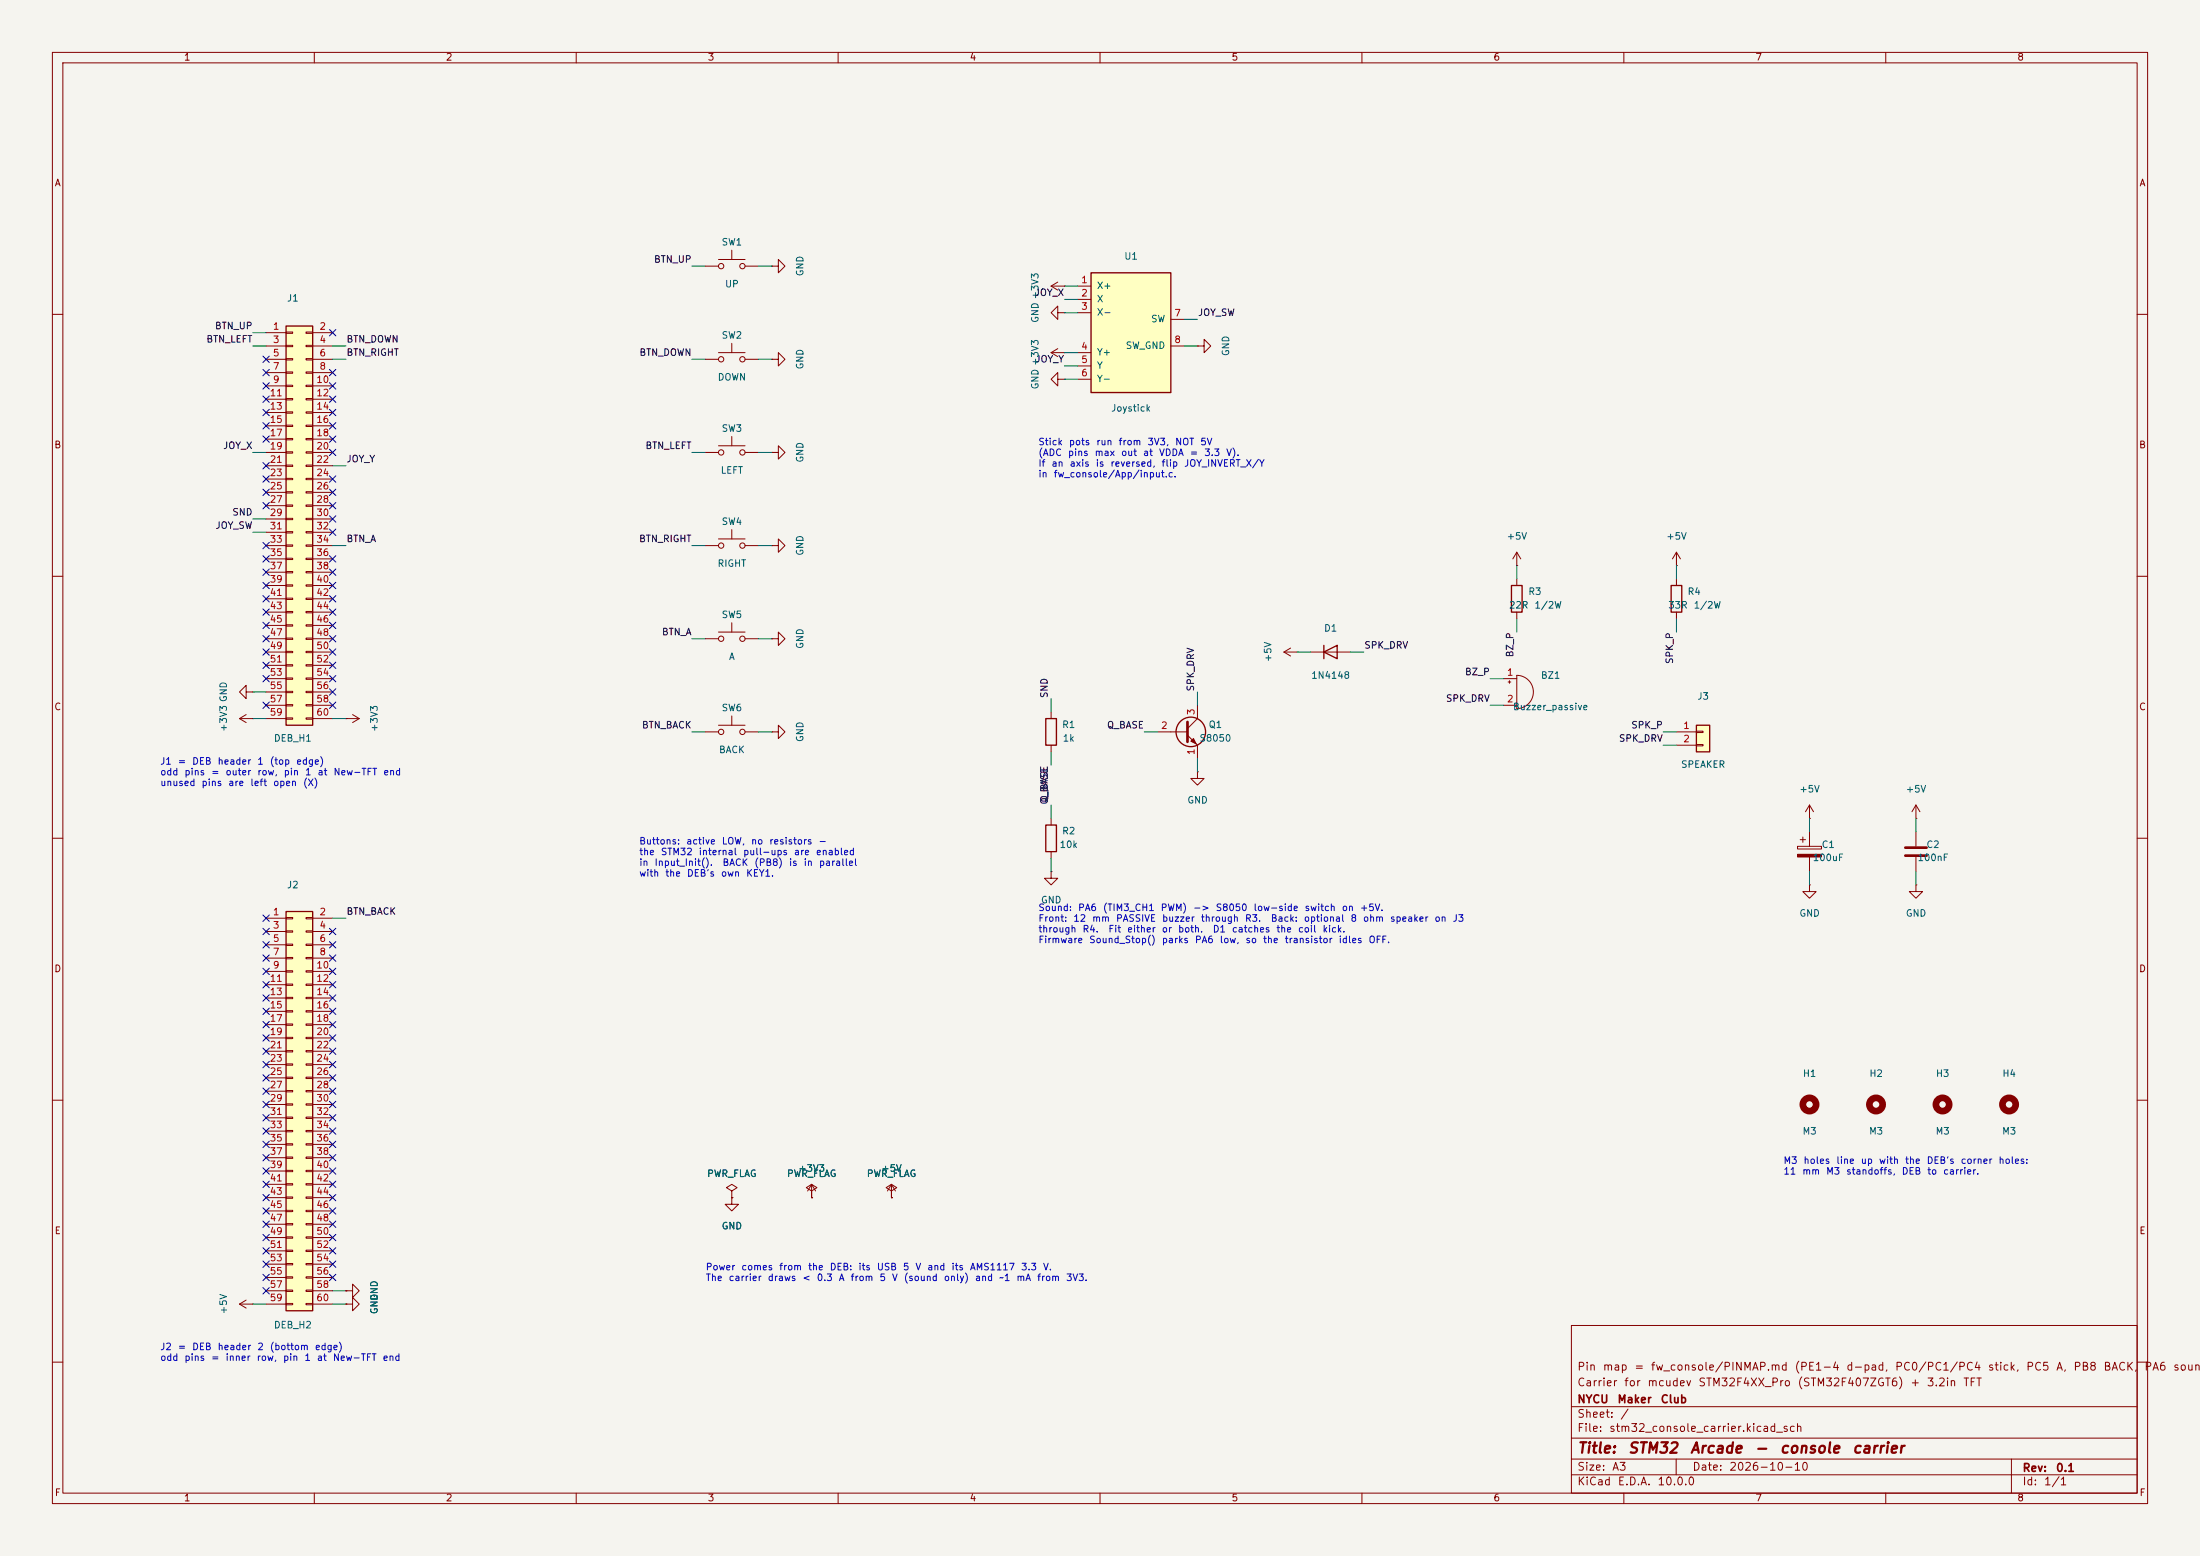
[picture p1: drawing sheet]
<svg xmlns="http://www.w3.org/2000/svg" width="420mm" height="297mm" viewBox="0 0 420 297" stroke-linecap="round" stroke-linejoin="round" font-family="sans-serif">
<path d="M0 0h420v297h-420z" fill="#f5f4ef" stroke="#f5f4ef" stroke-width=".19"/>
<g fill="none" stroke="#840000" stroke-width=".19">
<path d="M10 10h400v277h-400zM12 12h396v273h-396zM60 10v2M110 10v2M160 10v2M210 10v2M260 10v2M310 10v2M360 10v2M201.9 59.7v-1.3l-1.2 1.3 1.2 1.3v-1.3h1.3M203.2 59.7h.1M10 60h2"/>
<path d="M200.7 67.3l1.2 .8M200.7 67.3h2.5M201.9 72.4v-1.3l-1.2 1.3 1.2 1.3v-1.3h1.3M201.9 66.5l-1.2 .8M203.2 72.4h.1M203.2 67.3h.1M408 60h2M10 110h2M408 110h2M10 160h2M344.2 159.8v1M345.4 158.8v2.7"/>
<path d="M408 160h2M343.2 161.5h4.5v.6h-4.5zM343.7 160.3h1M345.4 163.6v2.8M10 210h2M408 210h2M300 253h108v32h-108zM10 260h2M300 278.5h108M300 274.5h108M300 268.5h108M320 278.5v3"/>
<path d="M384 278.5v6.5M408 260h2M60 285v2M110 285v2M160 285v2M210 285v2M260 285v2M300 281.5h108M310 285v2M360 285v2"/>
</g>
<path d="M343.2 163.1h4.5v.5h-4.5z" fill="#840000" stroke="#840000" stroke-width=".19"/>
<path d="M323.8 138.4h2.6v5.1h-2.6z" fill="#ffffc2"/>
<path d="M323.8 138.4h2.6v5.1h-2.6z" fill="none" stroke="#840000" stroke-width=".25"/>
<path d="M200.7 54.6l1.2 .8M200.7 54.6h2.5M201.9 53.8l-1.2 .8M203.2 54.6h.1M320 139.7h3.8M323.8 139.6h1.3v.2h-1.3zM320 142.2h3.8M323.8 142.1h1.3v.3h-1.3z" fill="none" stroke="#840000" stroke-width=".19"/>
<path d="M208.3 52.1h15.2v22.8h-15.2z" fill="#ffffc2"/>
<path d="M208.3 52.1h15.2v22.8h-15.2zM288.5 111.8h2.1v5h-2.1zM319 111.8h2.1v5h-2.1z" fill="none" stroke="#840000" stroke-width=".25"/>
<g fill="none" stroke="#840000" stroke-width=".19">
<path d="M134.6 50.8h2.6M137.2 49.5h5M139.7 47.8v1.7M142.2 50.8h2.6M147.3 50.8h1.3v-1.3l1.3 1.3-1.3 1.3v-1.3M147.3 50.8h.1M205.7 54.6h2.6M205.7 57.2h2.6M205.7 59.7h2.6M205.7 67.3h2.6M205.7 69.9h2.6M205.7 72.4h2.6"/>
<path d="M223.5 61h2.6M223.5 66h2.6M134.6 104.1h2.6M137.2 102.9h5M139.7 101.1v1.8M139.7 118.9v1.8M142.2 104.1h2.6M147.3 104.1h1.3v-1.2l1.3 1.2-1.3 1.3v-1.3M147.3 104.1h.1M289.6 108h.1M289.6 105.4l-.8 1.3M289.6 105.4l.7 1.3"/>
<path d="M289.6 105.4v2.6M289.6 110.5v1.3M289.6 116.8v1.3M320 108h.1M320 105.4v2.6M320 110.5v1.3M320 116.8v1.3M320 105.4l-.7 1.3M320 105.4l.8 1.3M134.6 139.7h2.6M134.6 121.9h2.6M137.2 138.4h5"/>
<path d="M137.2 120.7h5M139.7 136.7v1.7M142.2 139.7h2.6M142.2 121.9h2.6M147.3 121.9h1.3v-1.2l1.3 1.2-1.3 1.3v-1.3M147.3 121.9h.1M147.3 139.7h1.3v-1.3l1.3 1.3-1.3 1.3v-1.3M147.3 139.7h.1M287 129.5h2.6M287 134.6h2.6M287.9 130.2h.5M288.2 129.9v.5"/>
<path d="M289.6 128.9a3.2 3.2 0 0 1 3.1 3.2 3.2 3.2 0 0 1-3.1 3.2zM139.7 228.6v1.3h1.3l-1.3 1.2-1.3-1.2h1.3M139.7 228.6h.1M139.7 227.3l1-.6-1-.6-1 .6 1 .6v1.3M154.9 228.6h.1M154.9 226.1l-.7 1.2M154.9 226.1l.8 1.2M154.9 226.1v2.5M170.2 228.6h.1M170.2 227.3l1-.6-1-.6-1 .6 1 .6v1.3M170.2 226.1l-.8 1.2M170.2 226.1l.7 1.2"/>
<path d="M170.2 226.1v2.5M66 246.4h1.3v-1.3l1.3 1.3-1.3 1.2v-1.2M66 246.4h.1"/>
<circle cx="137.7" cy="50.8" r=".51"/>
<circle cx="141.7" cy="50.8" r=".51"/>
<circle cx="137.7" cy="104.1" r=".51"/>
<circle cx="141.7" cy="104.1" r=".51"/>
<circle cx="137.7" cy="121.9" r=".51"/>
<circle cx="137.7" cy="139.7" r=".51"/>
<circle cx="141.7" cy="121.9" r=".51"/>
<circle cx="141.7" cy="139.7" r=".51"/>
</g>
<g fill="none" stroke="#840000" stroke-width="1.3">
<circle cx="345.4" cy="210.8" r="1.27"/>
<circle cx="358.1" cy="210.8" r="1.27"/>
<circle cx="370.8" cy="210.8" r="1.27"/>
<circle cx="383.5" cy="210.8" r="1.27"/>
</g>
<path d="M54.6 174h5.1v76.2h-5.1z" fill="#ffffc2"/>
<g fill="none" stroke="#840000" stroke-width=".25">
<path d="M199.6 137.2h2.1v5h-2.1zM199.6 157.5h2.1v5.1h-2.1zM54.6 174h5.1v76.2h-5.1z"/>
<circle cx="227.3" cy="139.7" r="2.82"/>
</g>
<g fill="none" stroke="#840000" stroke-width=".19">
<path d="M134.6 68.6h2.6M137.2 67.3h5M139.7 65.5v1.8M142.2 68.6h2.6M147.3 68.6h1.3v-1.3l1.3 1.3-1.3 1.3v-1.3M147.3 68.6h.1M134.6 86.4h2.6M137.2 85.1h5M139.7 83.3v1.8M142.2 86.4h2.6M147.3 86.4h1.3v-1.3l1.3 1.3-1.3 1.2v-1.2M147.3 86.4h.1"/>
<path d="M47 132.1v-1.3l-1.3 1.3 1.3 1.3v-1.3h1.3M48.3 132.1h.1M200.7 135.9v1.3M221 139.7h5.7M228.6 134.6v2.6l-1.9 1.9M245.1 124.5l1.3 .7M245.1 124.5h2.5M246.4 123.7l-1.3 .8M247.6 124.5h.1M200.7 142.2v1.3M200.7 156.2v1.3M226.7 140.3l1.9 1.9v2.6"/>
<path d="M228.6 147.3v1.3h1.3l-1.3 1.3-1.3-1.3h1.3M228.6 147.3h.1M50.8 175.3h3.8M50.8 177.8h3.8M54.6 175.1h1.3v.3h-1.3zM54.6 177.7h1.3v.2h-1.3zM58.4 175.1h1.3v.3h-1.3zM58.4 177.7h1.3v.2h-1.3zM59.7 175.3h3.8M59.7 177.8h3.8M200.7 166.4v1.2h1.2l-1.2 1.3-1.3-1.3h1.3M200.7 166.4h.1"/>
<path d="M200.7 162.6v1.2M345.4 168.9v1.3h1.3l-1.3 1.3-1.2-1.3h1.2M345.4 168.9h.1M50.8 180.3h3.8M50.8 182.9h3.8M50.8 185.4h3.8M50.8 188h3.8M50.8 190.5h3.8M50.8 193h3.8M50.8 195.6h3.8M50.8 198.1h3.8M54.6 180.2h1.3v.3h-1.3z"/>
<path d="M54.6 182.8h1.3v.2h-1.3zM54.6 185.3h1.3v.2h-1.3zM54.6 187.8h1.3v.3h-1.3zM54.6 190.4h1.3v.2h-1.3zM54.6 192.9h1.3v.3h-1.3zM54.6 195.5h1.3v.2h-1.3zM54.6 198h1.3v.2h-1.3zM58.4 180.2h1.3v.3h-1.3zM58.4 182.8h1.3v.2h-1.3zM58.4 185.3h1.3v.2h-1.3zM58.4 187.8h1.3v.3h-1.3zM58.4 190.4h1.3v.2h-1.3z"/>
<path d="M58.4 192.9h1.3v.3h-1.3zM58.4 195.5h1.3v.2h-1.3zM58.4 198h1.3v.2h-1.3zM59.7 180.3h3.8M59.7 182.9h3.8M59.7 185.4h3.8M59.7 188h3.8M59.7 190.5h3.8M59.7 193h3.8M59.7 195.6h3.8M59.7 198.1h3.8M50.8 200.7h3.8"/>
<path d="M50.8 203.2h3.8M50.8 205.7h3.8M50.8 208.3h3.8M50.8 210.8h3.8M50.8 213.4h3.8M50.8 215.9h3.8M50.8 218.4h3.8M54.6 200.5h1.3v.3h-1.3zM54.6 203.1h1.3v.2h-1.3zM54.6 205.6h1.3v.3h-1.3zM54.6 208.2h1.3v.2h-1.3zM54.6 210.7h1.3v.2h-1.3z"/>
<path d="M54.6 213.2h1.3v.3h-1.3zM54.6 215.8h1.3v.2h-1.3zM54.6 218.3h1.3v.3h-1.3zM58.4 200.5h1.3v.3h-1.3zM58.4 203.1h1.3v.2h-1.3zM58.4 205.6h1.3v.3h-1.3zM58.4 208.2h1.3v.2h-1.3zM58.4 210.7h1.3v.2h-1.3zM58.4 213.2h1.3v.3h-1.3zM58.4 215.8h1.3v.2h-1.3zM58.4 218.3h1.3v.3h-1.3zM59.7 200.7h3.8"/>
<path d="M59.7 203.2h3.8M59.7 205.7h3.8M59.7 208.3h3.8M59.7 210.8h3.8M59.7 213.4h3.8M59.7 215.9h3.8M59.7 218.4h3.8M50.8 221h3.8M50.8 223.5h3.8M50.8 226.1h3.8M50.8 228.6h3.8M50.8 231.1h3.8"/>
<path d="M50.8 233.7h3.8M50.8 236.2h3.8M50.8 238.8h3.8M54.6 220.9h1.3v.2h-1.3zM54.6 223.4h1.3v.2h-1.3zM54.6 225.9h1.3v.3h-1.3zM54.6 228.5h1.3v.2h-1.3zM54.6 231h1.3v.3h-1.3zM54.6 233.6h1.3v.2h-1.3zM54.6 236.1h1.3v.2h-1.3zM54.6 238.6h1.3v.3h-1.3zM58.4 220.9h1.3v.2h-1.3z"/>
<path d="M58.4 223.4h1.3v.2h-1.3zM58.4 225.9h1.3v.3h-1.3zM58.4 228.5h1.3v.2h-1.3zM58.4 231h1.3v.3h-1.3zM58.4 233.6h1.3v.2h-1.3zM58.4 236.1h1.3v.2h-1.3zM58.4 238.6h1.3v.3h-1.3zM59.7 221h3.8M59.7 223.5h3.8M59.7 226.1h3.8M59.7 228.6h3.8M59.7 231.1h3.8"/>
<path d="M59.7 233.7h3.8M59.7 236.2h3.8M59.7 238.8h3.8M154.9 227.3l1.1-.6-1.1-.6-1 .6 1 .6v1.3M154.9 228.6h.1M45.7 248.9h2.6M45.7 248.9l1.3 .8M47 248.2l-1.3 .7M48.3 248.9h.1M50.8 241.3h3.8M50.8 243.8h3.8M50.8 246.4h3.8"/>
<path d="M50.8 248.9h3.8M54.6 241.2h1.3v.2h-1.3zM54.6 243.7h1.3v.3h-1.3zM54.6 246.3h1.3v.2h-1.3zM54.6 248.8h1.3v.2h-1.3zM58.4 241.2h1.3v.2h-1.3zM58.4 243.7h1.3v.3h-1.3zM58.4 246.3h1.3v.2h-1.3zM58.4 248.8h1.3v.2h-1.3zM59.7 241.3h3.8M59.7 243.8h3.8M59.7 246.4h3.8"/>
<path d="M59.7 248.9h3.8M66 248.9h1.3v-1.3l1.3 1.3-1.3 1.3v-1.3M66 248.9h.1"/>
<circle cx="137.7" cy="68.6" r=".51"/>
<circle cx="141.7" cy="68.6" r=".51"/>
<circle cx="137.7" cy="86.4" r=".51"/>
<circle cx="141.7" cy="86.4" r=".51"/>
</g>
<path d="M226.7 137.8v3.8" fill="none" stroke="#840000" stroke-width=".51"/>
<path d="M227.3 141.5l.5-.5 .5 1z" fill="#840000" stroke="#840000" stroke-width=".19"/>
<path d="M54.6 62.2h5.1v76.2h-5.1z" fill="#ffffc2"/>
<path d="M54.6 62.2h5.1v76.2h-5.1zM252.7 124.5l2.6-1.3v2.5zM252.7 123.2v2.5" fill="none" stroke="#840000" stroke-width=".25"/>
<g fill="none" stroke="#840000" stroke-width=".19">
<path d="M50.8 63.5h3.8M50.8 66h3.8M50.8 68.6h3.8M50.8 71.1h3.8M50.8 73.7h3.8M50.8 76.2h3.8M50.8 78.7h3.8M54.6 63.4h1.3v.2h-1.3zM54.6 65.9h1.3v.3h-1.3zM54.6 68.5h1.3v.2h-1.3zM54.6 71h1.3v.2h-1.3zM54.6 73.5h1.3v.3h-1.3z"/>
<path d="M54.6 76.1h1.3v.2h-1.3zM54.6 78.6h1.3v.3h-1.3zM58.4 63.4h1.3v.2h-1.3zM58.4 65.9h1.3v.3h-1.3zM58.4 68.5h1.3v.2h-1.3zM58.4 71h1.3v.2h-1.3zM58.4 73.5h1.3v.3h-1.3zM58.4 76.1h1.3v.2h-1.3zM58.4 78.6h1.3v.3h-1.3zM59.7 63.5h3.8M59.7 66h3.8M59.7 68.6h3.8"/>
<path d="M59.7 71.1h3.8M59.7 73.7h3.8M59.7 76.2h3.8M59.7 78.7h3.8M228.6 66h1.3v-1.2l1.2 1.2-1.2 1.3v-1.3M228.6 66h.1M50.8 81.3h3.8M50.8 83.8h3.8M50.8 86.4h3.8M50.8 88.9h3.8M50.8 91.4h3.8M50.8 94h3.8"/>
<path d="M50.8 96.5h3.8M50.8 99.1h3.8M54.6 81.2h1.3v.2h-1.3zM54.6 83.7h1.3v.2h-1.3zM54.6 86.2h1.3v.3h-1.3zM54.6 88.8h1.3v.2h-1.3zM54.6 91.3h1.3v.3h-1.3zM54.6 93.9h1.3v.2h-1.3zM54.6 96.4h1.3v.2h-1.3zM54.6 98.9h1.3v.3h-1.3zM58.4 81.2h1.3v.2h-1.3zM58.4 83.7h1.3v.2h-1.3z"/>
<path d="M58.4 86.2h1.3v.3h-1.3zM58.4 88.8h1.3v.2h-1.3zM58.4 91.3h1.3v.3h-1.3zM58.4 93.9h1.3v.2h-1.3zM58.4 96.4h1.3v.2h-1.3zM58.4 98.9h1.3v.3h-1.3zM59.7 81.3h3.8M59.7 83.8h3.8M59.7 86.4h3.8M59.7 88.9h3.8M59.7 91.4h3.8M59.7 94h3.8"/>
<path d="M59.7 96.5h3.8M59.7 99.1h3.8M50.8 101.6h3.8M50.8 104.1h3.8M50.8 106.7h3.8M50.8 109.2h3.8M50.8 111.8h3.8M50.8 114.3h3.8M50.8 116.8h3.8M50.8 119.4h3.8M54.6 101.5h1.3v.2h-1.3zM54.6 104h1.3v.3h-1.3z"/>
<path d="M54.6 106.6h1.3v.2h-1.3zM54.6 109.1h1.3v.2h-1.3zM54.6 111.6h1.3v.3h-1.3zM54.6 114.2h1.3v.2h-1.3zM54.6 116.7h1.3v.3h-1.3zM54.6 119.3h1.3v.2h-1.3zM58.4 101.5h1.3v.2h-1.3zM58.4 104h1.3v.3h-1.3zM58.4 106.6h1.3v.2h-1.3zM58.4 109.1h1.3v.2h-1.3zM58.4 111.6h1.3v.3h-1.3zM58.4 114.2h1.3v.2h-1.3z"/>
<path d="M58.4 116.7h1.3v.3h-1.3zM58.4 119.3h1.3v.2h-1.3zM59.7 101.6h3.8M59.7 104.1h3.8M59.7 106.7h3.8M59.7 109.2h3.8M59.7 111.8h3.8M59.7 114.3h3.8M59.7 116.8h3.8M59.7 119.4h3.8M45.7 137.2h2.6M45.7 137.2l1.3 .7"/>
<path d="M47 136.4l-1.3 .8M48.3 137.2h.1M50.8 121.9h3.8M50.8 124.5h3.8M50.8 127h3.8M50.8 129.5h3.8M50.8 132.1h3.8M50.8 134.6h3.8M50.8 137.2h3.8M54.6 121.8h1.3v.2h-1.3zM54.6 124.3h1.3v.3h-1.3zM54.6 126.9h1.3v.2h-1.3z"/>
<path d="M54.6 129.4h1.3v.3h-1.3zM54.6 132h1.3v.2h-1.3zM54.6 134.5h1.3v.2h-1.3zM54.6 137h1.3v.3h-1.3zM58.4 121.8h1.3v.2h-1.3zM58.4 124.3h1.3v.3h-1.3zM58.4 126.9h1.3v.2h-1.3zM58.4 129.4h1.3v.3h-1.3zM58.4 132h1.3v.2h-1.3zM58.4 134.5h1.3v.2h-1.3zM58.4 137h1.3v.3h-1.3zM59.7 121.9h3.8"/>
<path d="M59.7 124.5h3.8M59.7 127h3.8M59.7 129.5h3.8M59.7 132.1h3.8M59.7 134.6h3.8M59.7 137.2h3.8M66 137.2h.1M66 137.2h2.6M67.3 136.4l1.3 .8M68.6 137.2l-1.3 .7M250.2 124.5h7.6M345.4 156.2h.1"/>
<path d="M345.4 153.7l-.7 1.2M345.4 153.7l.8 1.2M345.4 153.7v2.5M365.8 156.2h.1M365.8 153.7l-.8 1.2M365.8 153.7l.7 1.2M365.8 153.7v2.5M365.8 158.8v2.7M365.8 168.9v1.3h1.2l-1.2 1.3-1.3-1.3h1.3M365.8 168.9h.1M365.8 163.6v2.8M139.7 228.6h.1"/>
<path d="M154.9 228.6h.1M170.2 228.6h.1M66 246.4h.1M66 248.9h.1"/>
</g>
<path d="M363.7 161.8h4.1M363.7 163.3h4.1" fill="none" stroke="#840000" stroke-width=".51"/>
<g fill="none" stroke="#009600" stroke-width=".19">
<path d="M132.1 50.8h2.5M144.8 50.8h2.5M203.2 57.2h2.5M203.2 59.7h2.5M203.2 54.6h2.5M48.3 66h2.5M48.3 63.5h2.5M63.5 68.6h2.5M63.5 66h2.5M132.1 68.6h2.5M144.8 68.6h2.5M203.2 72.4h2.5"/>
<path d="M203.2 67.3h2.5M203.2 69.9h2.5M226.1 61h2.5M226.1 66h2.5M48.3 86.4h2.5M48.3 99.1h2.5M63.5 88.9h2.5M132.1 86.4h2.5M144.8 86.4h2.5M48.3 101.6h2.5M63.5 104.1h2.5M132.1 104.1h2.5"/>
<path d="M144.8 104.1h2.5M289.6 108v2.5M289.6 118.1v2.6M320 108v2.5M320 118.1v2.6M48.3 132.1h2.5M48.3 137.2h2.5M63.5 137.2h2.5M132.1 139.7h2.5M132.1 121.9h2.5M144.8 139.7h2.5M144.8 121.9h2.5"/>
<path d="M200.7 133.4v2.5M218.4 139.7h2.6M228.6 132.1v2.5M247.6 124.5h2.6M257.8 124.5h2.5M284.5 129.5h2.5M284.5 134.6h2.5M317.5 139.7h2.5M200.7 143.5v2.6M200.7 153.7v2.5M228.6 144.8v2.5M317.5 142.2h2.5"/>
<path d="M345.4 156.2v2.6M365.8 156.2v2.6M63.5 175.3h2.5M200.7 163.8v2.6M345.4 166.4v2.5M365.8 166.4v2.5M48.3 248.9h2.5M63.5 248.9h2.5M63.5 246.4h2.5"/>
</g>
<g fill="none" stroke="#000084" stroke-width=".19">
<path d="M50.2 78.1l1.2 1.2M50.2 70.5l1.2 1.2M50.2 73.1l1.2 1.2M50.2 75.6l1.2 1.2M50.2 68l1.2 1.2M51.4 78.1l-1.2 1.2M51.4 70.5l-1.2 1.2M51.4 73.1l-1.2 1.2M51.4 75.6l-1.2 1.2M51.4 68l-1.2 1.2M62.9 62.9l1.2 1.2M62.9 73.1l1.2 1.2"/>
<path d="M62.9 75.6l1.2 1.2M62.9 78.1l1.2 1.2M62.9 70.5l1.2 1.2M64.1 75.6l-1.2 1.2M64.1 78.1l-1.2 1.2M64.1 62.9l-1.2 1.2M64.1 73.1l-1.2 1.2M64.1 70.5l-1.2 1.2M50.2 80.7l1.2 1.2M50.2 83.2l1.2 1.2M50.2 88.3l1.2 1.2M50.2 90.8l1.2 1.2"/>
<path d="M50.2 93.4l1.2 1.2M50.2 95.9l1.2 1.2M51.4 80.7l-1.2 1.2M51.4 83.2l-1.2 1.2M51.4 88.3l-1.2 1.2M51.4 90.8l-1.2 1.2M51.4 93.4l-1.2 1.2M51.4 95.9l-1.2 1.2M62.9 95.9l1.2 1.2M62.9 98.5l1.2 1.2M62.9 90.8l1.2 1.2M62.9 83.2l1.2 1.2"/>
<path d="M62.9 93.4l1.2 1.2M62.9 80.7l1.2 1.2M62.9 85.8l1.2 1.2M64.1 80.7l-1.2 1.2M64.1 83.2l-1.2 1.2M64.1 95.9l-1.2 1.2M64.1 98.5l-1.2 1.2M64.1 93.4l-1.2 1.2M64.1 90.8l-1.2 1.2M64.1 85.8l-1.2 1.2M50.2 103.5l1.2 1.2M50.2 106.1l1.2 1.2"/>
<path d="M50.2 108.6l1.2 1.2M50.2 111.2l1.2 1.2M50.2 113.7l1.2 1.2M50.2 116.2l1.2 1.2M50.2 118.8l1.2 1.2M51.4 108.6l-1.2 1.2M51.4 111.2l-1.2 1.2M51.4 113.7l-1.2 1.2M51.4 103.5l-1.2 1.2M51.4 106.1l-1.2 1.2M51.4 118.8l-1.2 1.2M51.4 116.2l-1.2 1.2"/>
<path d="M62.9 106.1l1.2 1.2M62.9 101l1.2 1.2M62.9 108.6l1.2 1.2M62.9 111.2l1.2 1.2M62.9 113.7l1.2 1.2M62.9 116.2l1.2 1.2M62.9 118.8l1.2 1.2M64.1 101l-1.2 1.2M64.1 106.1l-1.2 1.2M64.1 108.6l-1.2 1.2M64.1 111.2l-1.2 1.2M64.1 113.7l-1.2 1.2"/>
<path d="M64.1 116.2l-1.2 1.2M64.1 118.8l-1.2 1.2M50.2 121.3l1.2 1.2M50.2 134l1.2 1.2M50.2 128.9l1.2 1.2M50.2 126.4l1.2 1.2M50.2 123.9l1.2 1.2M51.4 121.3l-1.2 1.2M51.4 126.4l-1.2 1.2M51.4 128.9l-1.2 1.2M51.4 134l-1.2 1.2M51.4 123.9l-1.2 1.2"/>
<path d="M62.9 121.3l1.2 1.2M62.9 123.9l1.2 1.2M62.9 128.9l1.2 1.2M62.9 126.4l1.2 1.2M62.9 131.5l1.2 1.2M62.9 134l1.2 1.2M64.1 121.3l-1.2 1.2M64.1 126.4l-1.2 1.2M64.1 123.9l-1.2 1.2M64.1 134l-1.2 1.2M64.1 131.5l-1.2 1.2M64.1 128.9l-1.2 1.2"/>
<path d="M50.2 179.7l1.2 1.2M50.2 177.2l1.2 1.2M50.2 174.7l1.2 1.2M51.4 179.7l-1.2 1.2M51.4 177.2l-1.2 1.2M51.4 174.7l-1.2 1.2M62.9 179.7l1.2 1.2M62.9 177.2l1.2 1.2M64.1 179.7l-1.2 1.2M64.1 177.2l-1.2 1.2M50.2 197.5l1.2 1.2M50.2 195l1.2 1.2"/>
<path d="M50.2 182.3l1.2 1.2M50.2 189.9l1.2 1.2M50.2 192.4l1.2 1.2M50.2 187.4l1.2 1.2M50.2 184.8l1.2 1.2M51.4 197.5l-1.2 1.2M51.4 195l-1.2 1.2M51.4 182.3l-1.2 1.2M51.4 192.4l-1.2 1.2M51.4 189.9l-1.2 1.2M51.4 187.4l-1.2 1.2M51.4 184.8l-1.2 1.2"/>
<path d="M62.9 195l1.2 1.2M62.9 187.4l1.2 1.2M62.9 197.5l1.2 1.2M62.9 192.4l1.2 1.2M62.9 189.9l1.2 1.2M62.9 184.8l1.2 1.2M62.9 182.3l1.2 1.2M64.1 197.5l-1.2 1.2M64.1 195l-1.2 1.2M64.1 189.9l-1.2 1.2M64.1 187.4l-1.2 1.2M64.1 184.8l-1.2 1.2"/>
<path d="M64.1 182.3l-1.2 1.2M64.1 192.4l-1.2 1.2M50.2 207.7l1.2 1.2M50.2 217.8l1.2 1.2M50.2 215.3l1.2 1.2M50.2 205.1l1.2 1.2M50.2 200.1l1.2 1.2M50.2 212.8l1.2 1.2M50.2 210.2l1.2 1.2M50.2 202.6l1.2 1.2M51.4 217.8l-1.2 1.2M51.4 215.3l-1.2 1.2"/>
<path d="M51.4 212.8l-1.2 1.2M51.4 210.2l-1.2 1.2M51.4 207.7l-1.2 1.2M51.4 205.1l-1.2 1.2M51.4 202.6l-1.2 1.2M51.4 200.1l-1.2 1.2M62.9 217.8l1.2 1.2M62.9 215.3l1.2 1.2M62.9 212.8l1.2 1.2M62.9 210.2l1.2 1.2M62.9 207.7l1.2 1.2M62.9 205.1l1.2 1.2"/>
<path d="M62.9 202.6l1.2 1.2M62.9 200.1l1.2 1.2M64.1 210.2l-1.2 1.2M64.1 207.7l-1.2 1.2M64.1 205.1l-1.2 1.2M64.1 202.6l-1.2 1.2M64.1 217.8l-1.2 1.2M64.1 215.3l-1.2 1.2M64.1 212.8l-1.2 1.2M64.1 200.1l-1.2 1.2M50.2 222.9l1.2 1.2M50.2 220.4l1.2 1.2"/>
<path d="M50.2 230.5l1.2 1.2M50.2 238.2l1.2 1.2M50.2 235.6l1.2 1.2M50.2 233.1l1.2 1.2M50.2 228l1.2 1.2M50.2 225.5l1.2 1.2M51.4 233.1l-1.2 1.2M51.4 222.9l-1.2 1.2M51.4 220.4l-1.2 1.2M51.4 230.5l-1.2 1.2M51.4 228l-1.2 1.2M51.4 238.2l-1.2 1.2"/>
<path d="M51.4 235.6l-1.2 1.2M51.4 225.5l-1.2 1.2M62.9 220.4l1.2 1.2M62.9 235.6l1.2 1.2M62.9 228l1.2 1.2M62.9 225.5l1.2 1.2M62.9 238.2l1.2 1.2M62.9 233.1l1.2 1.2M62.9 230.5l1.2 1.2M62.9 222.9l1.2 1.2M64.1 220.4l-1.2 1.2M64.1 230.5l-1.2 1.2"/>
<path d="M64.1 228l-1.2 1.2M64.1 225.5l-1.2 1.2M64.1 222.9l-1.2 1.2M64.1 238.2l-1.2 1.2M64.1 235.6l-1.2 1.2M64.1 233.1l-1.2 1.2M50.2 243.2l1.2 1.2M50.2 240.7l1.2 1.2M50.2 245.8l1.2 1.2M51.4 243.2l-1.2 1.2M51.4 240.7l-1.2 1.2M51.4 245.8l-1.2 1.2"/>
<path d="M62.9 243.2l1.2 1.2M62.9 240.7l1.2 1.2M64.1 243.2l-1.2 1.2M64.1 240.7l-1.2 1.2"/>
</g>
<g font-size="2" fill="#840000">
<text x="301" y="277.9">Title:</text>
<text x="310.6" y="277.9">STM32</text>
<text x="322.5" y="277.9">Arcade</text>
<text x="334.8" y="277.9">-</text>
<text x="339.6" y="277.9">console</text>
<text x="353.5" y="277.9">carrier</text>
</g>
<g font-size="1.5" fill="#840000">
<text x="301" y="262">Pin</text>
<text x="305.9" y="262">map</text>
<text x="311.9" y="262">=</text>
<text x="315" y="262">fw_console/PINMAP.md</text>
<text x="342.5" y="262">(PE1-4</text>
<text x="352.3" y="262">d-pad,</text>
<text x="361.6" y="262">PC0/PC1/PC4</text>
<text x="379.4" y="262">stick,</text>
<text x="386.7" y="262">PC5</text>
<text x="392.4" y="262">A,</text>
<text x="395.7" y="262">PB8</text>
<text x="401.4" y="262">BACK,</text>
<text x="409.2" y="262">PA6</text>
<text x="414.7" y="262">sound</text>
<text x="301" y="268.2">NYCU</text>
<text x="301" y="265">Carrier</text>
<text x="308.7" y="268.2">Maker</text>
<text x="309.9" y="265">for</text>
<text x="314.4" y="265">mcudev</text>
<text x="316.9" y="268.2">Club</text>
<text x="324.1" y="265">STM32F4XX_Pro</text>
<text x="343" y="265">(STM32F407ZGT6)</text>
<text x="364.6" y="265">+</text>
<text x="367.7" y="265">3.2in</text>
<text x="374.7" y="265">TFT</text>
<text x="301" y="273.7">File:</text>
<text x="301" y="271">Sheet:</text>
<text x="307.1" y="273.7">stm32_console_carrier.kicad_sch</text>
<text x="309.2" y="271">/</text>
<text x="301" y="281.1">Size:</text>
<text x="307.6" y="281.1">A3</text>
<text x="323" y="281.1">Date:</text>
<text x="330" y="281.1">2026-10-10</text>
<text x="386" y="281.3">Rev:</text>
<text x="392.4" y="281.3">0.1</text>
<text x="301" y="283.9">KiCad</text>
<text x="308.7" y="283.9">E.D.A.</text>
<text x="316.3" y="283.9">10.0.0</text>
<text x="386" y="283.9">Id:</text>
<text x="390.1" y="283.9">1/1</text>
</g>
<g font-size="1.3" fill="#840000">
<text x="35" y="11.9">1</text>
<text x="85" y="11.9">2</text>
<text x="135" y="11.9">3</text>
<text x="185" y="11.9">4</text>
<text x="235" y="11.9">5</text>
<text x="285" y="11.9">6</text>
<text x="335" y="11.9">7</text>
<text x="385" y="11.9">8</text>
<text x="10.3" y="35.9">A</text>
<text x="408.3" y="35.9">A</text>
<text x="10.3" y="85.9">B</text>
<text x="408.2" y="85.9">B</text>
<text x="10.3" y="135.9">C</text>
<text x="408.2" y="135.9">C</text>
<text x="10.3" y="185.9">D</text>
<text x="408.2" y="185.9">D</text>
<text x="10.3" y="235.9">E</text>
<text x="408.3" y="235.9">E</text>
<text x="10.3" y="285.9">F</text>
<text x="35" y="286.9">1</text>
<text x="85" y="286.9">2</text>
<text x="135" y="286.9">3</text>
<text x="185" y="286.9">4</text>
<text x="235" y="286.9">5</text>
<text x="285" y="286.9">6</text>
<text x="335" y="286.9">7</text>
<text x="385" y="286.9">8</text>
<text x="408.3" y="285.9">F</text>
</g>
<g font-size="1.3" fill="#006464">
<text x="137.7" y="47.2">SW1</text>
<text x="153.7" y="52.8" transform="rotate(-90 153.7 52.8)">GND</text>
<text x="214.5" y="49.9">U1</text>
<text x="54.7" y="57.9">J1</text>
<text x="138.3" y="55.2">UP</text>
<text x="209.3" y="55.5">X+</text>
<text x="209.3" y="58">X</text>
<text x="137.7" y="64.9">SW2</text>
<text x="198.6" y="61.7" transform="rotate(-90 198.6 61.7)">GND +3V3</text>
<text x="209.3" y="60.6">X-</text>
<text x="219.6" y="61.8">SW</text>
<text x="153.7" y="70.6" transform="rotate(-90 153.7 70.6)">GND</text>
<text x="209.3" y="68.2">Y+</text>
<text x="209.3" y="70.7">Y</text>
<text x="214.8" y="66.9">SW_GND</text>
<text x="235" y="68.1" transform="rotate(-90 235 68.1)">GND</text>
<text x="136.9" y="72.9">DOWN</text>
<text x="198.6" y="74.4" transform="rotate(-90 198.6 74.4)">GND +3V3</text>
<text x="209.3" y="73.3">Y-</text>
<text x="137.7" y="82.7">SW3</text>
<text x="212" y="78.9">Joystick</text>
<text x="153.7" y="88.4" transform="rotate(-90 153.7 88.4)">GND</text>
<text x="137.5" y="90.7">LEFT</text>
<text x="137.7" y="100.5">SW4</text>
<text x="153.7" y="106.2" transform="rotate(-90 153.7 106.2)">GND</text>
<text x="287.5" y="103.3">+5V</text>
<text x="318" y="103.3">+5V</text>
<text x="136.9" y="108.5">RIGHT</text>
<text x="291.7" y="113.9">R3</text>
<text x="322.1" y="113.9">R4</text>
<text x="137.7" y="118.3">SW5</text>
<text x="288" y="116.5">22R</text>
<text x="292.8" y="116.5">1/2W</text>
<text x="318.4" y="116.5">33R</text>
<text x="323.2" y="116.5">1/2W</text>
<text x="153.7" y="124" transform="rotate(-90 153.7 124)">GND</text>
<text x="252.7" y="120.9">D1</text>
<text x="139.1" y="126.3">A</text>
<text x="243" y="126.5" transform="rotate(-90 243 126.5)">+5V</text>
<text x="250.2" y="129.9">1N4148</text>
<text x="294.1" y="129.9">BZ1</text>
<text x="137.7" y="136.1">SW6</text>
<text x="288.7" y="135.9">Buzzer_passive</text>
<text x="323.9" y="133.9">J3</text>
<text x="43.6" y="139.8" transform="rotate(-90 43.6 139.8)">+3V3 GND</text>
<text x="52.2" y="141.9">DEB_H1</text>
<text x="72.4" y="139.8" transform="rotate(-90 72.4 139.8)">+3V3</text>
<text x="153.7" y="141.7" transform="rotate(-90 153.7 141.7)">GND</text>
<text x="202.7" y="139.3">R1</text>
<text x="202.8" y="141.9">1k</text>
<text x="228.9" y="141.9">S8050</text>
<text x="230.6" y="139.3">Q1</text>
<text x="137.1" y="144.1">BACK</text>
<text x="320.8" y="146.9">SPEAKER</text>
<text x="226.6" y="153.7">GND</text>
<text x="343.4" y="151.6">+5V</text>
<text x="363.7" y="151.6">+5V</text>
<text x="202.7" y="159.6">R2</text>
<text x="202.2" y="162.2">10k</text>
<text x="346" y="164.7">100uF</text>
<text x="347.7" y="162.2">C1</text>
<text x="366" y="164.7">100nF</text>
<text x="367.7" y="162.2">C2</text>
<text x="54.7" y="169.9">J2</text>
<text x="198.6" y="172.7">GND</text>
<text x="343.4" y="175.3">GND</text>
<text x="363.7" y="175.3">GND</text>
<text x="344.1" y="205.9">H1</text>
<text x="356.8" y="205.9">H2</text>
<text x="369.5" y="205.9">H3</text>
<text x="382.2" y="205.9">H4</text>
<text x="344" y="216.9">M3</text>
<text x="356.7" y="216.9">M3</text>
<text x="369.4" y="216.9">M3</text>
<text x="382.1" y="216.9">M3</text>
<text x="134.9" y="225">PWR_FLAG</text>
<text x="150.1" y="225">PWR_FLAG</text>
<text x="152.3" y="224">+3V3</text>
<text x="165.4" y="225">PWR_FLAG</text>
<text x="168.1" y="224">+5V</text>
<text x="137.7" y="235">GND</text>
<text x="43.6" y="251" transform="rotate(-90 43.6 251)">+5V</text>
<text x="72.4" y="251" transform="rotate(-90 72.4 251)">GND</text>
<text x="72.4" y="248.4" transform="rotate(-90 72.4 248.4)">GND</text>
<text x="52.2" y="253.9">DEB_H2</text>
</g>
<g font-size="1.3" fill="#0f0f0f">
<text x="124.7" y="50.5">BTN_UP</text>
<text x="197.4" y="56.8">JOY_X</text>
<text x="39.3" y="65.7">BTN_LEFT</text>
<text x="40.9" y="63.2">BTN_UP</text>
<text x="66" y="65.7">BTN_DOWN</text>
<text x="228.6" y="60.6">JOY_SW</text>
<text x="66" y="68.2">BTN_RIGHT</text>
<text x="122" y="68.2">BTN_DOWN</text>
<text x="197.6" y="69.5">JOY_Y</text>
<text x="42.5" y="86">JOY_X</text>
<text x="66" y="88.6">JOY_Y</text>
<text x="123.1" y="86">BTN_LEFT</text>
<text x="41" y="101.3">JOY_SW</text>
<text x="44.2" y="98.7">SND</text>
<text x="66" y="103.8">BTN_A</text>
<text x="121.9" y="103.8">BTN_RIGHT</text>
<text x="126.3" y="121.6">BTN_A</text>
<text x="260.3" y="124.1">SPK_DRV</text>
<text x="289.2" y="125.6" transform="rotate(-90 289.2 125.6)">BZ_P</text>
<text x="279.6" y="129.2">BZ_P</text>
<text x="319.7" y="126.8" transform="rotate(-90 319.7 126.8)">SPK_P</text>
<text x="200.3" y="133.3" transform="rotate(-90 200.3 133.3)">SND</text>
<text x="228.3" y="132.1" transform="rotate(-90 228.3 132.1)">SPK_DRV</text>
<text x="275.9" y="134.3">SPK_DRV</text>
<text x="122.4" y="139.4">BTN_BACK</text>
<text x="211.2" y="139.4">Q_BASE</text>
<text x="309" y="141.9">SPK_DRV</text>
<text x="311.3" y="139.4">SPK_P</text>
<text x="200.3" y="153.3" transform="rotate(-90 200.3 153.3)">Q_BASE</text>
<text x="66" y="174.9">BTN_BACK</text>
</g>
<g font-size="1.3" fill="#a90000">
<text x="206.3" y="54.4">1</text>
<text x="206.3" y="56.9">2</text>
<text x="206.3" y="59.4">3</text>
<text x="52" y="63.2">1</text>
<text x="52" y="65.8">3</text>
<text x="60.9" y="63.2">2</text>
<text x="60.9" y="65.8">4</text>
<text x="224.1" y="60.7">7</text>
<text x="224.1" y="65.8">8</text>
<text x="52" y="68.3">5</text>
<text x="52" y="70.9">7</text>
<text x="60.9" y="68.3">6</text>
<text x="60.9" y="70.9">8</text>
<text x="206.3" y="67.1">4</text>
<text x="206.3" y="69.6">5</text>
<text x="51.4" y="75.9">11</text>
<text x="52" y="73.4">9</text>
<text x="60.3" y="73.4">10</text>
<text x="60.3" y="75.9">12</text>
<text x="206.3" y="72.1">6</text>
<text x="51.4" y="78.5">13</text>
<text x="51.4" y="81">15</text>
<text x="51.4" y="83.6">17</text>
<text x="60.3" y="78.5">14</text>
<text x="60.3" y="81">16</text>
<text x="60.3" y="83.6">18</text>
<text x="51.4" y="86.1">19</text>
<text x="51.4" y="88.6">21</text>
<text x="60.3" y="86.1">20</text>
<text x="60.3" y="88.6">22</text>
<text x="51.4" y="91.2">23</text>
<text x="51.4" y="93.7">25</text>
<text x="60.3" y="91.2">24</text>
<text x="60.3" y="93.7">26</text>
<text x="51.4" y="96.3">27</text>
<text x="51.4" y="98.8">29</text>
<text x="51.4" y="101.3">31</text>
<text x="60.3" y="96.3">28</text>
<text x="60.3" y="98.8">30</text>
<text x="60.3" y="101.3">32</text>
<text x="51.4" y="103.9">33</text>
<text x="51.4" y="106.4">35</text>
<text x="60.3" y="103.9">34</text>
<text x="60.3" y="106.4">36</text>
<text x="51.4" y="109">37</text>
<text x="51.4" y="111.5">39</text>
<text x="60.3" y="109">38</text>
<text x="60.3" y="111.5">40</text>
<text x="51.4" y="114">41</text>
<text x="51.4" y="116.6">43</text>
<text x="51.4" y="119.1">45</text>
<text x="60.3" y="114">42</text>
<text x="60.3" y="116.6">44</text>
<text x="60.3" y="119.1">46</text>
<text x="51.4" y="121.7">47</text>
<text x="51.4" y="124.2">49</text>
<text x="60.3" y="121.7">48</text>
<text x="60.3" y="124.2">50</text>
<text x="51.4" y="126.7">51</text>
<text x="51.4" y="129.3">53</text>
<text x="51.4" y="131.8">55</text>
<text x="60.3" y="126.7">52</text>
<text x="60.3" y="129.3">54</text>
<text x="60.3" y="131.8">56</text>
<text x="287.6" y="129.3">1</text>
<text x="51.4" y="134.4">57</text>
<text x="51.4" y="136.9">59</text>
<text x="60.3" y="134.4">58</text>
<text x="60.3" y="136.9">60</text>
<text x="228.3" y="136.6" transform="rotate(-90 228.3 136.6)">3</text>
<text x="287.6" y="134.4">2</text>
<text x="221.5" y="139.4">2</text>
<text x="321.2" y="139.4">1</text>
<text x="321.2" y="142">2</text>
<text x="228.3" y="144.2" transform="rotate(-90 228.3 144.2)">1</text>
<text x="52" y="175">1</text>
<text x="52" y="177.5">3</text>
<text x="60.9" y="175">2</text>
<text x="60.9" y="177.5">4</text>
<text x="52" y="180.1">5</text>
<text x="52" y="182.6">7</text>
<text x="52" y="185.2">9</text>
<text x="60.3" y="185.2">10</text>
<text x="60.9" y="180.1">6</text>
<text x="60.9" y="182.6">8</text>
<text x="51.4" y="187.7">11</text>
<text x="51.4" y="190.2">13</text>
<text x="60.3" y="187.7">12</text>
<text x="60.3" y="190.2">14</text>
<text x="51.4" y="192.8">15</text>
<text x="51.4" y="195.3">17</text>
<text x="51.4" y="197.9">19</text>
<text x="60.3" y="192.8">16</text>
<text x="60.3" y="195.3">18</text>
<text x="60.3" y="197.9">20</text>
<text x="51.4" y="200.4">21</text>
<text x="51.4" y="202.9">23</text>
<text x="60.3" y="200.4">22</text>
<text x="60.3" y="202.9">24</text>
<text x="51.4" y="205.5">25</text>
<text x="51.4" y="208">27</text>
<text x="60.3" y="205.5">26</text>
<text x="60.3" y="208">28</text>
<text x="51.4" y="210.6">29</text>
<text x="51.4" y="213.1">31</text>
<text x="51.4" y="215.6">33</text>
<text x="60.3" y="210.6">30</text>
<text x="60.3" y="213.1">32</text>
<text x="60.3" y="215.6">34</text>
<text x="51.4" y="218.2">35</text>
<text x="51.4" y="220.7">37</text>
<text x="60.3" y="218.2">36</text>
<text x="60.3" y="220.7">38</text>
<text x="51.4" y="223.3">39</text>
<text x="51.4" y="225.8">41</text>
<text x="60.3" y="223.3">40</text>
<text x="60.3" y="225.8">42</text>
<text x="51.4" y="228.3">43</text>
<text x="51.4" y="230.9">45</text>
<text x="51.4" y="233.4">47</text>
<text x="60.3" y="228.3">44</text>
<text x="60.3" y="230.9">46</text>
<text x="60.3" y="233.4">48</text>
<text x="51.4" y="236">49</text>
<text x="51.4" y="238.5">51</text>
<text x="60.3" y="236">50</text>
<text x="60.3" y="238.5">52</text>
<text x="51.4" y="241">53</text>
<text x="51.4" y="243.6">55</text>
<text x="60.3" y="241">54</text>
<text x="60.3" y="243.6">56</text>
<text x="51.4" y="246.1">57</text>
<text x="51.4" y="248.7">59</text>
<text x="60.3" y="246.1">58</text>
<text x="60.3" y="248.7">60</text>
</g>
<g font-size="1.3" fill="#0000c2">
<text x="198.1" y="85.3">Stick</text>
<text x="198.1" y="87.3">(ADC</text>
<text x="198.1" y="89.4">If</text>
<text x="200.6" y="89.4">an</text>
<text x="203.8" y="87.3">pins</text>
<text x="203.9" y="85.3">pots</text>
<text x="204.1" y="89.4">axis</text>
<text x="208.9" y="87.3">max</text>
<text x="209.1" y="89.4">is</text>
<text x="209.2" y="85.3">run</text>
<text x="211.9" y="89.4">reversed,</text>
<text x="213.4" y="85.3">from</text>
<text x="213.9" y="87.3">out</text>
<text x="218.1" y="87.3">at</text>
<text x="219" y="85.3">3V3,</text>
<text x="221.1" y="87.3">VDDA</text>
<text x="221.6" y="89.4">flip</text>
<text x="224.2" y="85.3">NOT</text>
<text x="225.9" y="89.4">JOY_INVERT_X/Y</text>
<text x="227" y="87.3">=</text>
<text x="229" y="85.3">5V</text>
<text x="229.8" y="87.3">3.3</text>
<text x="234" y="87.3">V).</text>
<text x="198.1" y="91.4">in</text>
<text x="201" y="91.4">fw_console/App/input.c.</text>
<text x="30.5" y="146.3">J1</text>
<text x="30.5" y="148.3">odd</text>
<text x="33.8" y="146.3">=</text>
<text x="35.1" y="148.3">pins</text>
<text x="36.6" y="146.3">DEB</text>
<text x="40.2" y="148.3">=</text>
<text x="41.4" y="146.3">header</text>
<text x="42.9" y="148.3">outer</text>
<text x="49" y="148.3">row,</text>
<text x="49" y="146.3">1</text>
<text x="51.4" y="146.3">(top</text>
<text x="54.1" y="148.3">pin</text>
<text x="56.4" y="146.3">edge)</text>
<text x="58.1" y="148.3">1</text>
<text x="60.5" y="148.3">at</text>
<text x="63.6" y="148.3">New-TFT</text>
<text x="73.1" y="148.3">end</text>
<text x="30.5" y="150.3">unused</text>
<text x="38.4" y="150.3">pins</text>
<text x="43.5" y="150.3">are</text>
<text x="47.7" y="150.3">left</text>
<text x="52" y="150.3">open</text>
<text x="57.7" y="150.3">(X)</text>
<text x="121.9" y="161.5">Buttons:</text>
<text x="130.9" y="161.5">active</text>
<text x="137.7" y="161.5">LOW,</text>
<text x="143.3" y="161.5">no</text>
<text x="146.7" y="161.5">resistors</text>
<text x="156.1" y="161.5">-</text>
<text x="121.9" y="163.5">the</text>
<text x="121.9" y="165.6">in</text>
<text x="121.9" y="167.6">with</text>
<text x="124.8" y="165.6">Input_Init().</text>
<text x="126.1" y="163.5">STM32</text>
<text x="126.9" y="167.6">the</text>
<text x="131" y="167.6">DEB's</text>
<text x="133.3" y="163.5">internal</text>
<text x="137.5" y="167.6">own</text>
<text x="137.8" y="165.6">BACK</text>
<text x="141.8" y="163.5">pull-ups</text>
<text x="142.3" y="167.6">KEY1.</text>
<text x="143.9" y="165.6">(PB8)</text>
<text x="150.5" y="165.6">is</text>
<text x="151.5" y="163.5">are</text>
<text x="153.3" y="165.6">in</text>
<text x="155.7" y="163.5">enabled</text>
<text x="156.2" y="165.6">parallel</text>
<text x="198.1" y="174.2">Sound:</text>
<text x="198.1" y="176.2">Front:</text>
<text x="198.1" y="178.3">through</text>
<text x="204.8" y="176.2">12</text>
<text x="205.7" y="174.2">PA6</text>
<text x="206.5" y="178.3">R4.</text>
<text x="208.4" y="176.2">mm</text>
<text x="210.4" y="174.2">(TIM3_CH1</text>
<text x="211.5" y="178.3">Fit</text>
<text x="212.9" y="176.2">PASSIVE</text>
<text x="215.1" y="178.3">either</text>
<text x="221.5" y="174.2">PWM)</text>
<text x="221.7" y="178.3">or</text>
<text x="221.7" y="176.2">buzzer</text>
<text x="224.8" y="178.3">both.</text>
<text x="227.7" y="174.2">-&gt;</text>
<text x="229.1" y="176.2">through</text>
<text x="231.4" y="178.3">D1</text>
<text x="232" y="174.2">S8050</text>
<text x="235.1" y="178.3">catches</text>
<text x="237.6" y="176.2">R3.</text>
<text x="239.2" y="174.2">low-side</text>
<text x="242.5" y="176.2">Back:</text>
<text x="243.6" y="178.3">the</text>
<text x="247.7" y="178.3">coil</text>
<text x="248.8" y="176.2">optional</text>
<text x="249" y="174.2">switch</text>
<text x="252.4" y="178.3">kick.</text>
<text x="256" y="174.2">on</text>
<text x="257.7" y="176.2">8</text>
<text x="259.5" y="174.2">+5V.</text>
<text x="260.1" y="176.2">ohm</text>
<text x="265.3" y="176.2">speaker</text>
<text x="273.7" y="176.2">on</text>
<text x="277.2" y="176.2">J3</text>
<text x="198.1" y="180.3">Firmware</text>
<text x="207.8" y="180.3">Sound_Stop()</text>
<text x="221.7" y="180.3">parks</text>
<text x="228" y="180.3">PA6</text>
<text x="232.7" y="180.3">low,</text>
<text x="237.7" y="180.3">so</text>
<text x="241" y="180.3">the</text>
<text x="245.1" y="180.3">transistor</text>
<text x="255.4" y="180.3">idles</text>
<text x="261.1" y="180.3">OFF.</text>
<text x="340.4" y="222.5">M3</text>
<text x="340.4" y="224.5">11</text>
<text x="343.9" y="224.5">mm</text>
<text x="344.2" y="222.5">holes</text>
<text x="348.5" y="224.5">M3</text>
<text x="350.4" y="222.5">line</text>
<text x="352.3" y="224.5">standoffs,</text>
<text x="355.1" y="222.5">up</text>
<text x="358.6" y="222.5">with</text>
<text x="362.9" y="224.5">DEB</text>
<text x="363.6" y="222.5">the</text>
<text x="367.7" y="222.5">DEB's</text>
<text x="367.8" y="224.5">to</text>
<text x="370.8" y="224.5">carrier.</text>
<text x="374.2" y="222.5">corner</text>
<text x="381.4" y="222.5">holes:</text>
<text x="134.6" y="242.8">Power</text>
<text x="134.6" y="244.8">The</text>
<text x="139" y="244.8">carrier</text>
<text x="141.4" y="242.8">comes</text>
<text x="146.5" y="244.8">draws</text>
<text x="148.6" y="242.8">from</text>
<text x="153.1" y="244.8">&lt;</text>
<text x="154.2" y="242.8">the</text>
<text x="155.8" y="244.8">0.3</text>
<text x="158.3" y="242.8">DEB:</text>
<text x="160" y="244.8">A</text>
<text x="162.3" y="244.8">from</text>
<text x="163.8" y="242.8">its</text>
<text x="167.3" y="242.8">USB</text>
<text x="167.8" y="244.8">5</text>
<text x="170.2" y="244.8">V</text>
<text x="172.3" y="242.8">5</text>
<text x="172.4" y="244.8">(sound</text>
<text x="174.6" y="242.8">V</text>
<text x="176.9" y="242.8">and</text>
<text x="180.1" y="244.8">only)</text>
<text x="181.5" y="242.8">its</text>
<text x="185.1" y="242.8">AMS1117</text>
<text x="186" y="244.8">and</text>
<text x="190.6" y="244.8">~1</text>
<text x="193.9" y="244.8">mA</text>
<text x="194.8" y="242.8">3.3</text>
<text x="197.9" y="244.8">from</text>
<text x="199" y="242.8">V.</text>
<text x="203.4" y="244.8">3V3.</text>
<text x="30.5" y="258">J2</text>
<text x="30.5" y="260.1">odd</text>
<text x="33.8" y="258">=</text>
<text x="35.1" y="260.1">pins</text>
<text x="36.6" y="258">DEB</text>
<text x="40.2" y="260.1">=</text>
<text x="41.4" y="258">header</text>
<text x="42.9" y="260.1">inner</text>
<text x="48.9" y="260.1">row,</text>
<text x="49" y="258">2</text>
<text x="51.4" y="258">(bottom</text>
<text x="53.9" y="260.1">pin</text>
<text x="58" y="260.1">1</text>
<text x="60" y="258">edge)</text>
<text x="60.4" y="260.1">at</text>
<text x="63.4" y="260.1">New-TFT</text>
<text x="72.9" y="260.1">end</text>
</g>
</svg>
